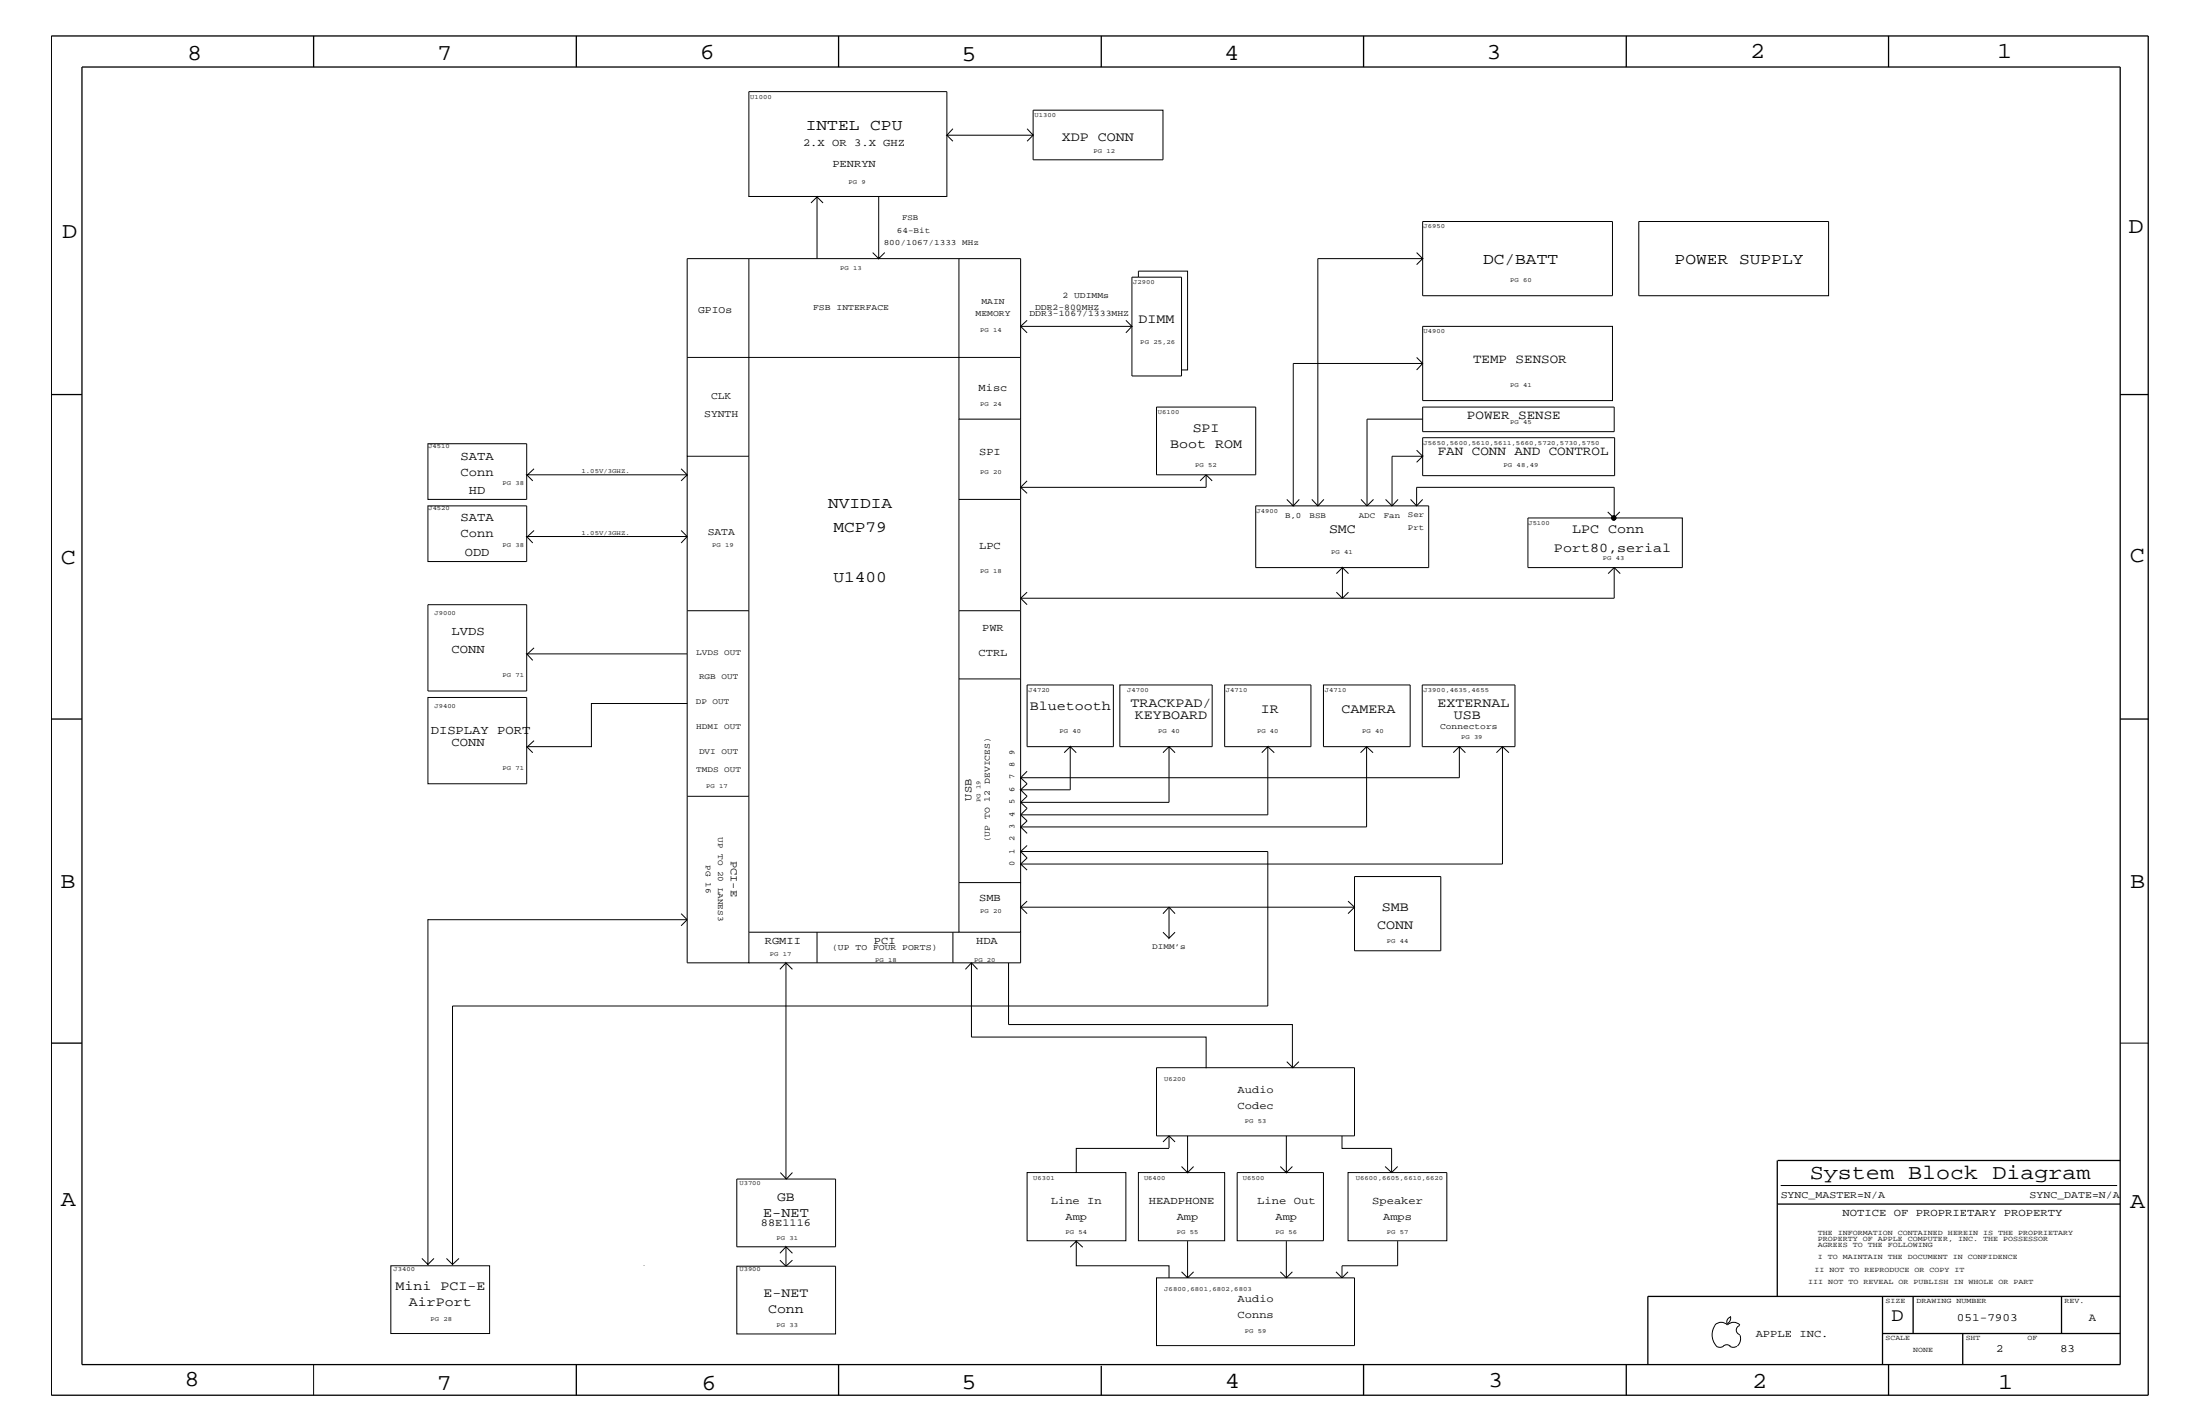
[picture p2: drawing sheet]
<svg xmlns="http://www.w3.org/2000/svg" width="432mm" height="279mm" viewBox="0 0 432 279" stroke-linecap="round" stroke-linejoin="round" font-family="sans-serif">
<g fill="none" stroke="#000" stroke-width=".25">
<path d="M10.1 7.1h411.5v266.7h-411.5zM16.1 13.2h400v254.5h-400zM61.6 7.1v6.1M113.1 7.1v6.1M164.6 7.1v6.1M216.2 7.1v6.1M267.6 7.1v6.1M319.2 7.1v6.1M370.7 7.1v6.1M10.1 77.4h6M416.1 77.4h5.5M10.1 141.1h6"/>
<path d="M416.1 141.1h5.5M10.1 204.7h6M348.8 236.2h67.3M348.8 227.7v26.7M348.9 227.7h67.2M369.5 254.4v13.3M375.5 254.4v7.2M404.6 254.4v7.2M416.1 254.4h-92.7v13.3M113.1 267.7v6.1M164.6 267.7v6.1M216.2 268v5.8"/>
<path d="M267.6 267.7v6.1M319.2 267.7v6.1M369.5 261.6h46.6M370.7 267.7v6.1M385.2 261.6v6.1"/>
</g>
<g fill="none" stroke="#000" stroke-width=".2">
<path d="M147 38.6v-20.6h38.8v20.6M159.2 39.8l1.2-1.2v12.1M160.4 38.6l1.1 1.2M172.5 38.6v12.1l1.2-1.1M185.8 38.6h-38.8M185.8 26.5l1.2 1.2M187 25.3l-1.2 1.2h17M201.6 25.3l1.2 1.2v-4.9h25.5v9.8h-25.5v-4.9M202.8 26.5l-1.2 1.2M147 50.7v132.2M171.3 49.6l1.2 1.1M188.2 50.7v31.5h12.1"/>
<path d="M222.2 54.4h9.7v19.4h-9.7zM223.4 54.4v-1.2h9.7v19.4h-1.2M278 51.9l1.2-1.2h-20.5v48.6M278 49.6l1.2 1.1M279.2 43.5h37.3v14.5h-37.3zM321.6 43.5h37.3v14.5h-37.3zM134.9 70.1h65.4M200.3 64v-13.3h-65.4v38.8M200.3 70.1v47.3M200.3 64l1.3 1.3M201.6 62.9l-1.3 1.1v6.1M221 62.9l1.2 1.1h-21.9"/>
<path d="M222.2 64l-1.2 1.3M227 79.9h19.5v13.3h-19.5zM278 70.1l1.2 1.2-1.2 1.3M279.2 64h37.3v14.6h-37.3zM279.2 71.3h-25.4v28h4.9M279.2 79.9h37.6v4.8h-37.6zM84 87.1h19.4v10.9h-19.4zM84 99.3h19.4v10.9h-19.4zM103.5 93.2h-.1l1.2 1.1M104.8 92l-1.3 1.2h31.4M133.7 94.3l1.2-1.1v12.1M133.7 92l1.2 1.2"/>
<path d="M147 89.5h-12.1v3.7M188.2 98h12.1M188.2 82.2v91M201.6 94.3l-1.3 1.3 1.3 1.2M236.7 93.2v2.4h-36.4M236.7 93.2l1.2 1.1M236.7 93.2l-1.2 1.1M252.6 98l1.2 1.3h-7.3v12.1h33.9v-12.1h-2.4M255 98l-1.2 1.3M257.5 98l1.2 1.3 1.1-1.3M258.7 99.3h9.6M267.1 98l1.2 1.3h4.9"/>
<path d="M269.6 98l-1.3 1.3M271.9 98l1.3 1.3M274.4 98l-1.2 1.3M276.9 98l1.1 1.3 1.2-1.3M278 90.7l1.2-1.2h-6v9.8h4.8M278 99.3v-3.7h38.8v6M278 88.3l1.2 1.2M279.2 85.9h37.7v7.4h-37.7zM279.2 82.2h-10.9v17.1M84 118.6h19.4v17h-19.4zM103.5 105.3h-.1l1.2 1.2M104.8 104.1l-1.3 1.2h31.4"/>
<path d="M133.7 104.1l1.2 1.2-1.2 1.2M134.9 119.8h12.1M134.9 105.3v23M188.2 119.8h12.1M200.3 119.8v32.8M200.3 117.4l1.3 1.2M201.6 116.2l-1.3 1.2v2.4M262.3 116.2l1.2 1.2M263.5 111.4l-1.2 1.2M264.7 112.6l-1.2-1.2v6M264.7 116.2l-1.2 1.2h-63.2M315.6 100.4l1.2 1.2"/>
<path d="M315.6 112.6l1.2-1.2 1.2 1.2M316.8 111.4v6h-53.3M317.9 100.4l-1.2 1.2h-16.8v9.8h30.3v-9.8h-13.4M104.8 127.1l-1.3 1.2M134.9 138v50.9h12.1v-6M134.9 128.3h-31.5l1.2 1.3M134.9 128.3v9.7h-18.8v8.5h-12.6M188.2 133.2h12.1M201.6 134.4h16.9v12.1h-16.9zM219.8 134.4h18.1v12.1h-18.1zM240.4 134.4h16.9v12.1h-16.9zM259.8 134.4h17v12.1h-17z"/>
<path d="M103.5 146.5h-.1v-9.7h-19.4v17h19.4v-7.3l1.2 1.2M104.8 145.3l-1.3 1.2M134.9 156.2h12.1M200.3 152.6l1.3 1.2-1.3 1.2zM200.3 157.4l1.3 1.2-1.3 1.3M200.3 155v7.2M200.3 159.9l1.3 1.2-1.3 1.1M201.6 151.3l-1.3 1.3M208.9 147.7l1.2-1.2v8.5h-9.8l1.3 1.2-1.3 1.2M210.1 146.5l1.1 1.2M228.3 147.7l1.1-1.2 1.2 1.2M229.4 146.5v10.9h-29.1"/>
<path d="M247.7 147.7l1.1-1.2v13.4h-48.5M248.8 146.5l1.3 1.2M267 147.7l1.2-1.2 1.3 1.2M268.2 146.5v15.7h-67.9M286.4 146.5h-7.3v-12.1h18.2v12.1h-2.4M286.4 146.5l1.2 1.2M286.4 146.5v6.1h-86.1M293.7 147.7l1.2-1.2 1.3 1.2M294.9 146.5h-8.5l-1.2 1.2M294.9 146.5v23h-94.6M133.7 179.3l1.2 1.2M188.2 173.2h12.1v4.8"/>
<path d="M188.2 173.2v9.7h12.1v-4.9M200.3 178h29.1l1.2 1.3M200.3 167.1v2.4M200.3 167.1l1.3 1.2-1.3 1.2M201.6 163.5l-1.3-1.3v4.9h48.5v30.3h-160v50.7l1.3-1.2M201.6 170.7l-1.3-1.2v3.7M201.6 176.8l-1.3 1.2 1.3 1.3M201.6 165.9l-1.3 1.2M229.4 178v6.1l1.2-1.2M264.6 176.8l1.3 1.2-1.3 1.3M265.9 178h-36.5l-1.1 1.3M265.9 172h16.9v14.5h-16.9z"/>
<path d="M84 180.5v67.6l-1.2-1.2M84 180.4l50.9 .1M134.9 180.5l-1.2 1.1M147 182.9h41.2M154.3 188.9l-1.2 1.3M155.5 190.2l-1.2-1.3v42.4M160.4 182.9v6M187 182.9v6M189.5 190.2l1.2-1.3 1.2 1.3M190.7 188.9v14.6h46v6.1M198 188.9v12.1h55.7v8.6M200.3 182.9v6h-53.3"/>
<path d="M228.3 182.9l1.1 1.2M252.6 208.3l1.1 1.2h12.2v13.4h-38.9v-13.4h26.7l1.2-1.2M416.1 204.7h5.5M153.2 230.1l1.1 1.2h9.7v13.3h-19.4v-13.3h9.7l1.2-1.2M201.6 230.1h19.4v13.3h-19.4zM223.4 230.1h17v13.3h-17zM228.3 224.1l1.1-1.2 1.2 1.2M229.4 225.3h-18.2v4.9M229.4 222.9v2.3M233.1 222.9v7.2l-1.2-1.2M234.3 228.9l-1.2 1.2M252.5 222.9v7.2l-1.2-1.2"/>
<path d="M253.7 228.9l-1.2 1.2h-9.7v13.3h17v-13.3h-7.3M263.4 222.9v2.4h9.7v4.8h-8.5v13.3h19.4v-13.3h-10.9M271.9 228.9l1.2 1.2M274.3 228.9l-1.2 1.2M349.5 232.6h66M76.7 248.4h19.4v13.2h-19.4zM85.2 246.9l-1.2 1.2M87.6 246.9l1.2 1.2M126.4 248.3v.1M144.6 248.4h19.4v13.3h-19.4zM153.1 247.3l1.2 1.1M154.3 244.6l-1.2 1.3"/>
<path d="M155.5 245.9l-1.2-1.3v3.8M155.5 247.3l-1.2 1.1M210.1 244.7l1.1-1.2v4.9h18.2v2.3M211.2 243.5l1.3 1.2M227 250.7h38.9v13.3h-38.9zM231.9 249.5l1.2 1.2M233.1 243.5v7.2M234.3 249.5l-1.2 1.2M251.3 249.5l1.2 1.2 1.2-1.2M252.5 243.5v7.2M262.2 249.5l1.2 1.2M264.6 249.5l-1.2 1.2"/>
<path d="M274.3 243.5v4.9h-10.9v2.3M336.6 260a1.69 1.69 0 0 1 2.4 0 1.72 1.72 0 0 1 2.5 0M339.6 258.3l.1 .3a1.27 1.27 0 0 1-.7 1.1M339.6 258.4a.99 .99 0 0 0-.6 1.4M61.6 267.7v6.1M336.6 260a3.3 3.3 0 0 0 .3 4.1M336.9 264.1l.7 .3 .7-.3M338.2 264.1l.7-.3 .7 .3M339.5 264.1l.7 .3 .7-.3M341.5 260.1a.93 .93 0 0 0-.7 .9 .93 .93 0 0 0 .7 .9M341.5 262l.1 .7a1.99 1.99 0 0 1-.6 1.4"/>
<circle cx="316.7" cy="101.6" r=".42"/>
</g>
<circle cx="316.7" cy="101.6" r=".42" fill="#000"/>
<g font-size="4.5">
<text x="36.7" y="11.7">8</text>
<text x="85.8" y="11.7">7</text>
<text x="137.3" y="11.5">6</text>
<text x="240.3" y="11.7">4</text>
<text x="291.8" y="11.5">3</text>
<text x="343.5" y="11.5">2</text>
<text x="392" y="11.5">1</text>
<text x="188.7" y="12.1">5</text>
<text x="12.2" y="46.8">D</text>
<text x="417.7" y="45.7">D</text>
<text x="11.9" y="110.6">C</text>
<text x="418" y="110.3">C</text>
<text x="11.9" y="174.3">B</text>
<text x="418.1" y="174.2">B</text>
<text x="11.9" y="236.7">A</text>
<text x="418.1" y="237.1">A</text>
<text x="36.2" y="271.9">8</text>
<text x="85.8" y="272.7">7</text>
<text x="137.7" y="272.7">6</text>
<text x="188.7" y="272.5">5</text>
<text x="240.4" y="272.3">4</text>
<text x="292.1" y="272.2">3</text>
<text x="343.9" y="272.3">2</text>
<text x="392.2" y="272.6">1</text>
</g>
<text font-size="4.1" x="355.2" y="231.3">System Block Diagram</text>
<text font-size="3.7" x="371.3" y="259.3">D</text>
<g font-size="3.1">
<text x="158.2" y="25.5">INTEL CPU</text>
<text x="291.1" y="51.8">DC/BATT</text>
<text x="328.7" y="51.8">POWER SUPPLY</text>
<text x="162.5" y="99.6">NVIDIA</text>
<text x="163.6" y="104.4">MCP79</text>
<text x="163.6" y="114.2">U1400</text>
</g>
<text font-size="2.7" x="149.8" y="238.9">E-NET</text>
<g font-size="2.6">
<text x="208.4" y="27.7">XDP CONN</text>
<text x="223.5" y="63.4">DIMM</text>
<text x="229.7" y="87.8">Boot ROM</text>
<text x="234.1" y="84.7">SPI</text>
<text x="260.9" y="104.7">SMC</text>
<text x="308.6" y="104.7">LPC Conn</text>
<text x="305" y="108.3">Port80,serial</text>
<text x="202.1" y="139.2">Bluetooth</text>
<text x="221.9" y="138.7">TRACKPAD/</text>
<text x="222.8" y="141.1">KEYBOARD</text>
<text x="247.5" y="139.9">IR</text>
<text x="263.3" y="139.9">CAMERA</text>
<text x="282.1" y="138.7">EXTERNAL</text>
<text x="285.4" y="141.1">USB</text>
<text x="271.2" y="178.7">SMB</text>
<text x="270.3" y="182.3">CONN</text>
<text x="152.5" y="235.7">GB</text>
<text x="77.6" y="253.2">Mini PCI-E</text>
<text x="80.3" y="256.3">AirPort</text>
<text x="149.9" y="254.5">E-NET</text>
<text x="150.7" y="257.7">Conn</text>
</g>
<g font-size="2.5">
<text x="289.1" y="71.2">TEMP SENSOR</text>
<text x="287.9" y="82.2">POWER SENSE</text>
<text x="282.2" y="89.4">FAN CONN AND CONTROL</text>
<text x="90.4" y="90.2">SATA</text>
<text x="90.4" y="93.3">Conn</text>
<text x="92" y="97">HD</text>
<text x="90.4" y="105.4">Conn</text>
<text x="90.4" y="102.3">SATA</text>
<text x="91.2" y="109.1">ODD</text>
<text x="88.6" y="124.6">LVDS</text>
<text x="88.6" y="128.2">CONN</text>
<text x="84.5" y="144">DISPLAY PORT</text>
<text x="88.6" y="146.4">CONN</text>
</g>
<g font-size="2.2">
<text x="384" y="259.3">051-7903</text>
<text x="410" y="259.3">A</text>
<text x="391.8" y="265.3">2</text>
<text x="404.3" y="265.3">83</text>
</g>
<g font-size="2.1">
<text x="157.6" y="28.7">2.X OR 3.X GHZ</text>
<text x="163.4" y="32.7">PENRYN</text>
<text x="192.1" y="76.7">Misc</text>
<text x="192.2" y="89.4">SPI</text>
<text x="192.2" y="107.7">LPC</text>
<text x="192.8" y="123.9">PWR</text>
<text x="192.1" y="128.7">CTRL</text>
<text x="190.7" y="157.1" transform="rotate(-90 190.7 157.1)">USB</text>
<text x="143.4" y="168.9" transform="rotate(90 143.4 168.9)">PCI-E</text>
<text x="192.2" y="176.8">SMB</text>
<text x="150.1" y="185.3">RGMII</text>
<text x="171.5" y="185.3">PCI</text>
<text x="191.6" y="185.2">HDA</text>
<text x="242.9" y="214.4">Audio</text>
<text x="242.9" y="217.5">Codec</text>
<text x="206.2" y="236.2">Line In</text>
<text x="209.1" y="239.3">Amp</text>
<text x="225.5" y="236.2">HEADPHONE</text>
<text x="231" y="239.3">Amp</text>
<text x="246.7" y="236.2">Line Out</text>
<text x="250.4" y="239.3">Amp</text>
<text x="269.3" y="236.2">Speaker</text>
<text x="271.5" y="239.3">Amps</text>
<text x="361.6" y="238.6">NOTICE OF PROPRIETARY PROPERTY</text>
<text x="149.4" y="240.6">88E1116</text>
<text x="242.9" y="255.6">Audio</text>
<text x="242.9" y="258.7">Conns</text>
<text x="344.6" y="262.2">APPLE INC.</text>
</g>
<g font-size="2">
<text x="137" y="61.3">GPIOs</text>
<text x="138.2" y="81.9">SYNTH</text>
<text x="139.6" y="78.3">CLK</text>
<text x="138.9" y="104.9">SATA</text>
<text x="349.5" y="235">SYNC_MASTER=N/A</text>
<text x="398.4" y="235">SYNC_DATE=N/A</text>
</g>
<g font-size="1.7">
<text x="192.6" y="59.6">MAIN</text>
<text x="208.5" y="58.4">2 UDIMMs</text>
<text x="159.6" y="60.9">FSB INTERFACE</text>
<text x="191.5" y="62.1">MEMORY</text>
<text x="202.1" y="62.1">DDR3-1067/1333MHZ</text>
<text x="203.2" y="60.9">DDR2-800MHZ</text>
<text x="282.7" y="143">Connectors</text>
<text x="194.3" y="165.3" transform="rotate(-90 194.3 165.3)">(UP TO 12 DEVICES)</text>
<text x="163.3" y="186.5">(UP TO FOUR PORTS)</text>
</g>
<g font-size="1.6">
<text x="176" y="45.7">64-Bit</text>
<text x="177" y="43.2">FSB</text>
<text x="173.4" y="48.1">800/1067/1333 MHz</text>
<text x="252.2" y="101.6">B,0</text>
<text x="257" y="101.6">BSB</text>
<text x="266.7" y="101.5">ADC</text>
<text x="271.6" y="101.5">Fan</text>
<text x="276.4" y="101.4">Ser</text>
<text x="276.4" y="103.9">Prt</text>
<text x="136.7" y="128.5">LVDS OUT</text>
<text x="137.2" y="133.3">RGB OUT</text>
<text x="136.6" y="138.2">DP OUT</text>
<text x="136.7" y="143">HDMI OUT</text>
<text x="137.2" y="147.9">DVI OUT</text>
<text x="199.1" y="148.1" transform="rotate(-90 199.1 148.1)">9</text>
<text x="136.7" y="151.5">TMDS OUT</text>
<text x="199.1" y="155.4" transform="rotate(-90 199.1 155.4)">6</text>
<text x="199.1" y="152.9" transform="rotate(-90 199.1 152.9)">7</text>
<text x="199.1" y="150.5" transform="rotate(-90 199.1 150.5)">8</text>
<text x="199.1" y="160.2" transform="rotate(-90 199.1 160.2)">4</text>
<text x="199.1" y="157.8" transform="rotate(-90 199.1 157.8)">5</text>
<text x="141" y="164.2" transform="rotate(90 141 164.2)">UP TO 20 LANES3</text>
<text x="199.1" y="167.5" transform="rotate(-90 199.1 167.5)">1</text>
<text x="199.1" y="165" transform="rotate(-90 199.1 165)">2</text>
<text x="199.1" y="162.7" transform="rotate(-90 199.1 162.7)">3</text>
<text x="138.5" y="169.7" transform="rotate(90 138.5 169.7)">PG 16</text>
<text x="199.1" y="169.9" transform="rotate(-90 199.1 169.9)">0</text>
<text x="226.1" y="186.2">DIMM’s</text>
</g>
<g font-size="1.4">
<text x="356.8" y="242.3">THE INFORMATION CONTAINED HEREIN IS THE PROPRIETARY</text>
<text x="356.8" y="243.5">PROPERTY OF APPLE COMPUTER, INC. THE POSSESSOR</text>
<text x="356.8" y="244.7">AGREES TO THE FOLLOWING</text>
<text x="354.9" y="252">III NOT TO REVEAL OR PUBLISH IN WHOLE OR PART</text>
<text x="356.1" y="249.5">II NOT TO REPRODUCE OR COPY IT</text>
<text x="356.8" y="247.1">I TO MAINTAIN THE DOCUMENT IN CONFIDENCE</text>
<text x="370.1" y="255.6">SIZE</text>
<text x="376.2" y="255.6">DRAWING NUMBER</text>
<text x="405.2" y="255.6">REV.</text>
<text x="370.1" y="262.9">SCALE</text>
<text x="385.8" y="262.9">SHT</text>
<text x="397.9" y="262.9">OF</text>
<text x="375.5" y="265.3">NONE</text>
</g>
<g font-size="1.3">
<text x="147.2" y="19.3">U1000</text>
<text x="203" y="23">U1300</text>
<text x="214.6" y="30">PG 12</text>
<text x="166.5" y="36">PG 9</text>
<text x="279.4" y="44.8">J6950</text>
<text x="164.9" y="53">PG 13</text>
<text x="222.4" y="55.7">J2900</text>
<text x="296.4" y="55.4">PG 60</text>
<text x="192.4" y="65.1">PG 14</text>
<text x="279.4" y="65.4">U4900</text>
<text x="223.8" y="67.5">PG 25,26</text>
<text x="296.4" y="76">PG 41</text>
<text x="192.4" y="79.7">PG 24</text>
<text x="227.2" y="81.2">U6100</text>
<text x="296.4" y="83.3">PG 45</text>
<text x="84.1" y="87.9">J4510</text>
<text x="279.4" y="87.2">J5650,5600,5610,5611,5660,5720,5730,5750</text>
<text x="98.6" y="95.2">PG 38</text>
<text x="114.1" y="92.8">1.05V/3GHZ.</text>
<text x="192.4" y="93">PG 20</text>
<text x="234.6" y="91.7">PG 52</text>
<text x="295.1" y="91.7">PG 48,49</text>
<text x="84.1" y="100">J4520</text>
<text x="246.6" y="100.6">J4900</text>
<text x="98.6" y="107.3">PG 38</text>
<text x="114.1" y="104.9">1.05V/3GHZ.</text>
<text x="139.8" y="107.3">PG 19</text>
<text x="300" y="103">J5100</text>
<text x="192.4" y="112.4">PG 18</text>
<text x="261.3" y="108.7">PG 41</text>
<text x="314.6" y="109.9">PG 43</text>
<text x="85.3" y="120.7">J9000</text>
<text x="98.6" y="132.8">PG 71</text>
<text x="201.8" y="135.7">J4720</text>
<text x="221.2" y="135.7">J4700</text>
<text x="240.6" y="135.7">J4710</text>
<text x="260" y="135.7">J4710</text>
<text x="279.4" y="135.7">J3900,4635,4655</text>
<text x="85.3" y="138.9">J9400</text>
<text x="207.9" y="143.9">PG 40</text>
<text x="227.3" y="143.9">PG 40</text>
<text x="246.7" y="143.9">PG 40</text>
<text x="267.4" y="143.9">PG 40</text>
<text x="286.8" y="145.1">PG 39</text>
<text x="98.6" y="151">PG 71</text>
<text x="138.6" y="154.6">PG 17</text>
<text x="192.4" y="157.3" transform="rotate(-90 192.4 157.3)">PG 19</text>
<text x="192.4" y="179.1">PG 20</text>
<text x="272.2" y="185.1">PG 44</text>
<text x="151.1" y="187.6">PG 17</text>
<text x="171.8" y="188.8">PG 18</text>
<text x="191.2" y="188.8">PG 20</text>
<text x="228.5" y="212.1">U6200</text>
<text x="244.3" y="220.2">PG 53</text>
<text x="145.1" y="232.4">U3700</text>
<text x="202.8" y="231.5">U6301</text>
<text x="224.5" y="231.5">U6400</text>
<text x="243.9" y="231.5">U6500</text>
<text x="266.1" y="231.5">U6600,6605,6610,6620</text>
<text x="152.4" y="243.4">PG 31</text>
<text x="209.1" y="242.1">PG 54</text>
<text x="231" y="242.1">PG 55</text>
<text x="250.4" y="242.1">PG 56</text>
<text x="272.2" y="242.1">PG 57</text>
<text x="77.2" y="249.4">J3400</text>
<text x="145.1" y="249.4">U3900</text>
<text x="228.5" y="253.4">J6800,6801,6802,6803</text>
<text x="84.5" y="259.1">PG 28</text>
<text x="152.4" y="260.3">PG 33</text>
<text x="244.3" y="261.5">PG 59</text>
</g>
</svg>
